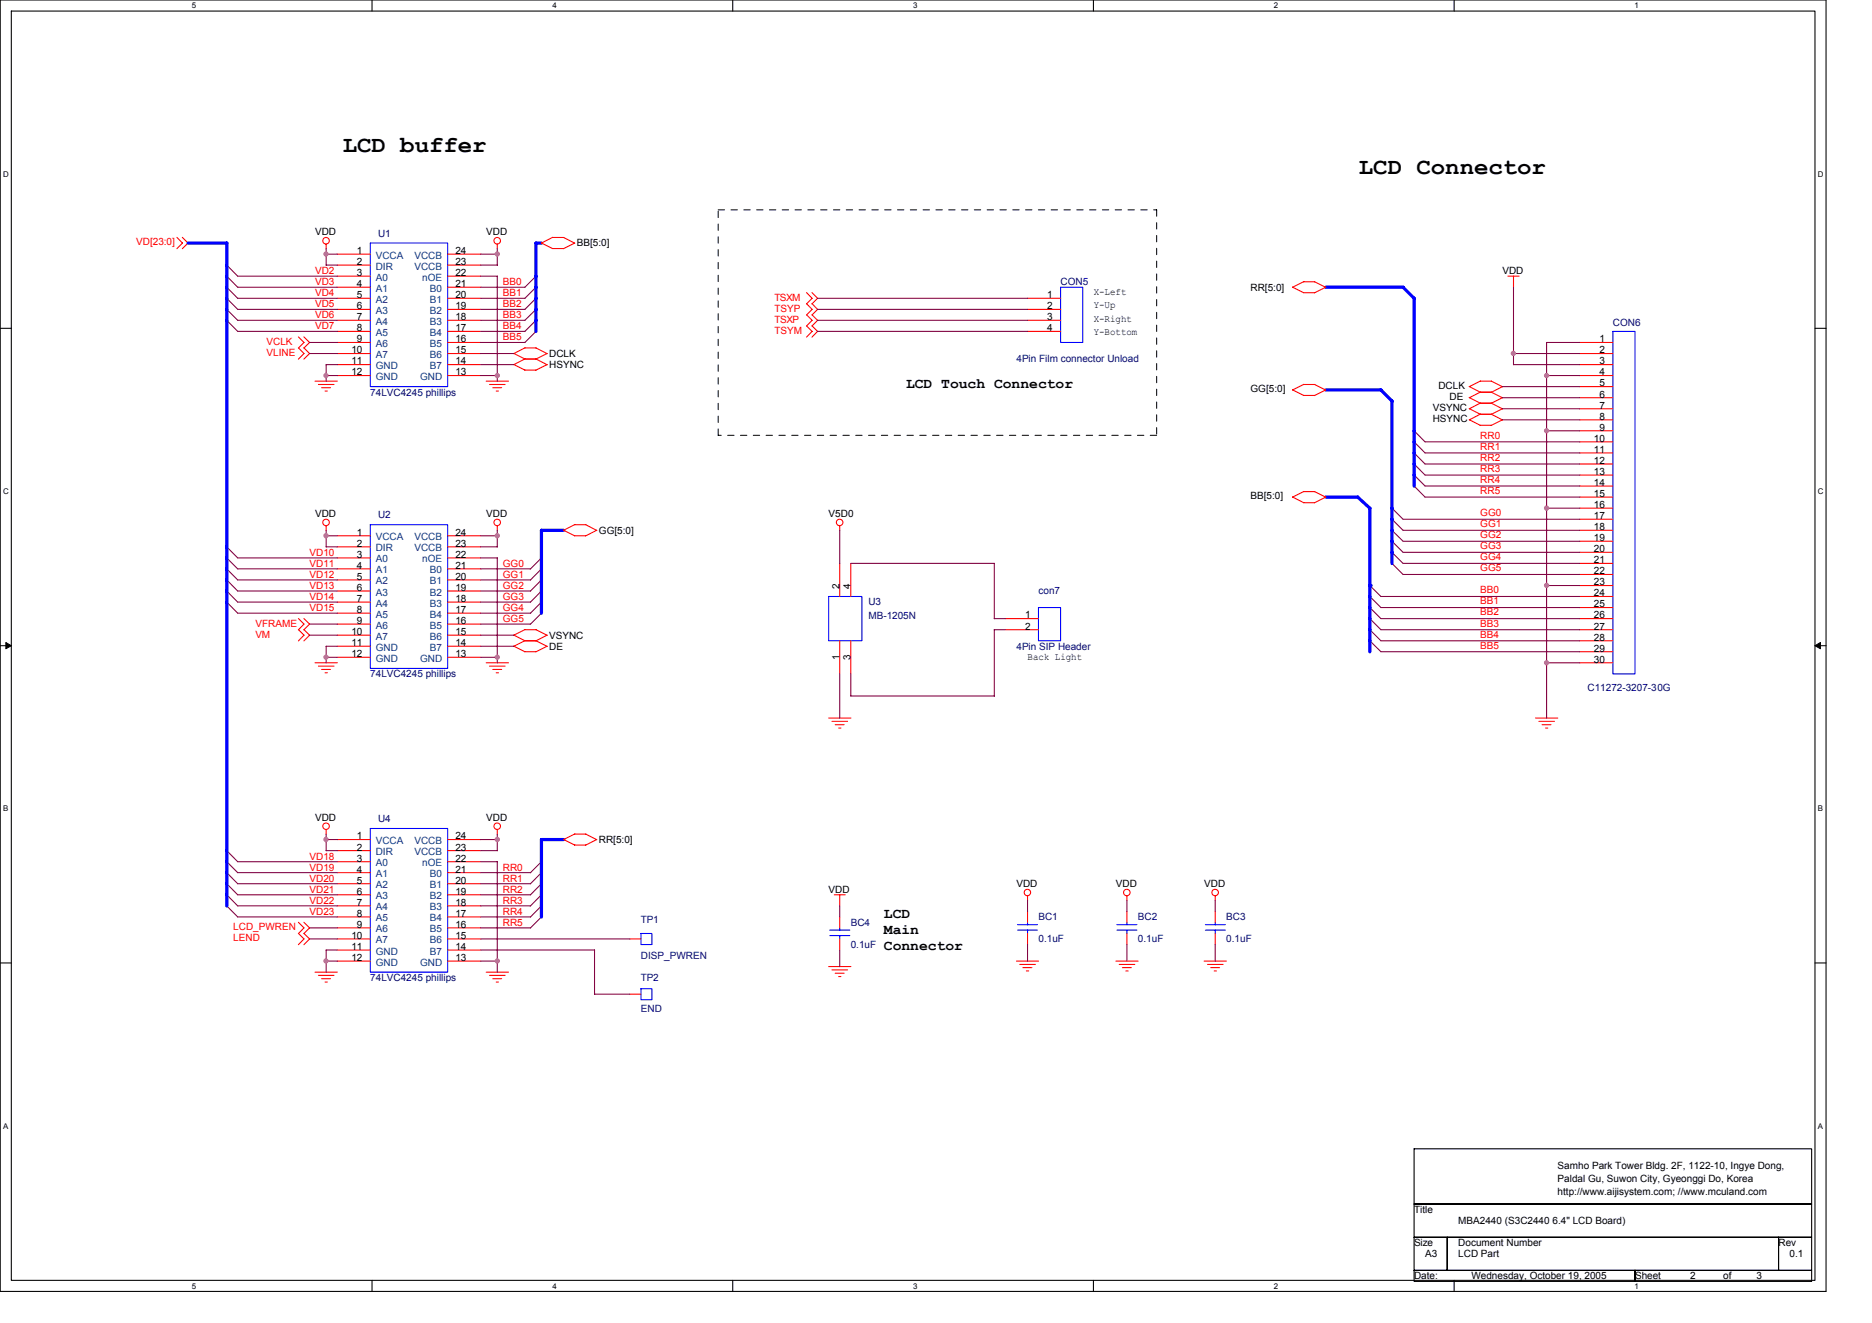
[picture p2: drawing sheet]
<svg xmlns="http://www.w3.org/2000/svg" width="297mm" height="210mm" viewBox="0 0 297 210" stroke-linecap="round" stroke-linejoin="round" font-family="sans-serif">
<path d="M0 0h289.7v204.9h-289.7zM1.8 1.8h286.2v201.3h-286.2z" fill="none" stroke="#000" stroke-width=".17"/>
<g fill="#fff">
<path d="M30.4 .2h.7v1.4h-.7z"/>
<path d="M30.4 203.3h.7v1.4h-.7z"/>
</g>
<path d="M59 0v1.8M59 203.1v1.8" fill="none" stroke="#000" stroke-width=".17"/>
<g fill="#fff">
<path d="M87.6 .2h.7v1.4h-.7z"/>
<path d="M87.6 203.3h.7v1.4h-.7z"/>
</g>
<path d="M116.3 0v1.8M116.3 203.1v1.8" fill="none" stroke="#000" stroke-width=".17"/>
<g fill="#fff">
<path d="M144.9 .2h.7v1.4h-.7z"/>
<path d="M144.9 203.3h.7v1.4h-.7z"/>
</g>
<path d="M173.5 0v1.8M173.5 203.1v1.8" fill="none" stroke="#000" stroke-width=".17"/>
<g fill="#fff">
<path d="M202.1 .2h.7v1.4h-.7z"/>
<path d="M202.1 203.3h.7v1.4h-.7z"/>
</g>
<path d="M230.7 0v1.8M230.7 203.1v1.8" fill="none" stroke="#000" stroke-width=".17"/>
<g fill="#fff">
<path d="M259.4 .2h.6v1.4h-.6z"/>
<path d="M259.4 203.3h.6v1.4h-.6z"/>
<path d="M.5 26.9h.9v1.4h-.9z"/>
<path d="M288.4 26.9h.9v1.4h-.9z"/>
<path d="M.5 77.3h.9v1.4h-.9z"/>
<path d="M288.4 77.3h.9v1.4h-.9z"/>
</g>
<path d="M0 52.1h1.8M288 52.1h1.7" fill="none" stroke="#000" stroke-width=".17"/>
<g fill="#fff">
<path d="M.5 127.6h.8v1.4h-.8z"/>
<path d="M288.4 127.6h.9v1.4h-.9z"/>
</g>
<path d="M0 102.4h1.8M288 102.4h1.7" fill="none" stroke="#000" stroke-width=".17"/>
<path d="M.9 101.9l.9 .5-.9 .5zM288 102.4l.9-.5v1z" fill="#000" stroke="#000" stroke-width=".16"/>
<g fill="#fff">
<path d="M.5 177.9h.8v1.4h-.8z"/>
<path d="M288.4 177.9h.9v1.4h-.9z"/>
</g>
<path d="M0 152.8h1.8M288 152.8h1.7M224.4 182.3h63.1v8.7h-63.1zM224.4 191h63.1v5.3h-63.1zM224.4 196.3h5.2v5.2h-5.2zM229.6 196.3h52.6v5.2h-52.6zM282.2 196.3h5.3v5.2h-5.3zM224.4 201.5h35v1.8h-35zM259.4 201.5h28.1v1.8h-28.1z" fill="none" stroke="#000" stroke-width=".17"/>
<path d="M114 33.3h69.5M183.5 33.3v35.8M114 69.1v-35.8M183.5 69.1h-69.5" fill="none" stroke="#000" stroke-width=".16" stroke-dasharray="1 1 1 1 1 1 1 1"/>
<g fill="none" stroke="#f00" stroke-width=".17">
<path d="M28.1 37.7l.9 .9-.9 .9M28.9 37.7l.9 .9-.9 .9M51.7 38.7v.8M78.9 38.7v.8M85.9 38.5l1.7 .9h1.8M87.7 37.7h1.7M87.7 37.7l-1.8 .9M89.4 37.7l1.8 .9M91.2 38.6l-1.8 .9M47.3 55.2l.9 .9-.9 .9M47.3 53.4l.9 .9-.9 .9M48.2 55.2l.9 .9-.9 .9"/>
<path d="M48.2 53.4l.9 .9-.9 .9M53.5 43.8h5.3M53.5 54.3h5.3M53.5 56.1h5.3M53.5 57.8h5.3M53.5 59.6h5.3M53.5 40.3h5.3M53.5 42.1h5.3M53.5 45.6h5.3M53.5 47.3h5.3M53.5 49.1h5.3M53.5 50.8h5.3"/>
<path d="M53.5 52.6h5.3M71 43.8h5.3M71 54.3h5.3M71 56.1h5.3M71 57.8h5.3M71 59.6h5.3M71 40.3h5.3M71 42.1h5.3M71 45.6h5.3M71 47.3h5.3M71 49.1h5.3M71 50.8h5.3"/>
<path d="M71 52.6h5.3M81.5 56.1l1.8 .9M83.3 57h1.8l1.7 .9M83.3 58.7h1.7M83.3 55.2h1.8l1.7 .9M83.3 56.9l-1.8 .9 1.8 .9M83.3 55.2l-1.8 .9M86.8 57.8l-1.8 .9M86.8 56.1l-1.8 .9M128 46.4l.9 .9-.9 .9M128 48.2l.9 .9-.9 .9M128 51.7l.9 .9-.9 .9"/>
<path d="M128 49.9l.9 .9-.9 .9M128.8 46.4l.9 .9-.9 .9M128.8 48.2l.9 .9-.9 .9M128.8 51.7l.9 .9-.9 .9M128.8 49.9l.9 .9-.9 .9M163 47.3h5.3M163 49.1h5.3M163 50.8h5.3M163 52.6h5.3M205.1 45.6l1.8 .8M206.9 44.7h1.7M206.9 44.7l-1.8 .9"/>
<path d="M208.6 44.7l1.8 .9-1.8 .9-1.8-.1M239.3 43.8h1.7M240.2 43.8v1.8M250.7 54.3h5.2M250.7 56.1h5.2M250.7 57.8h5.2M250.7 59.6h5.2M50 60.5h3.5M50.5 61h2.5M51 61.5h1.4M51.6 62h.3M77.1 60.5h3.6"/>
<path d="M77.7 61h2.5M78.2 61.5h1.4M78.7 62h.4M205.1 61.8l1.8 .9M206.9 61h1.7M206.9 61l-1.8 .9M208.6 61l1.8 .9-1.8 .9-1.8-.1M208.6 78l1.8 .9M208.6 78h-1.7l-1.8 .8 1.8 1M210.4 78.9l-1.8 .9h-1.8M233.1 64.8l1.8 .9h1.8M233.1 63.1l1.8 .9h1.8"/>
<path d="M234.9 60.5h1.8M234.9 63.9l-1.8 1M234.9 60.5l-1.8 .8 1.8 .9h1.8M234.9 65.7l-1.8 .9 1.8 .9h1.7M234.9 62.2l-1.8 .9M236.6 64l1.8 .9-1.8 .8 1.8 .9M236.6 60.5l1.8 .9M238.4 61.3l-1.8 1 1.8 .8-1.8 .9M238.4 66.6l-1.8 .9M250.7 61.3h5.2M250.7 63.1h5.2M250.7 64.9h5.2"/>
<path d="M250.7 66.6h5.2M250.7 68.3h5.2M250.7 70.1h5.2M250.7 71.9h5.2M250.7 73.6h5.2M250.7 75.4h5.2M250.7 77.1h5.2M250.7 78.9h5.2M47.3 98.1l.9 .9-.9 .9M47.3 99.9l.9 .9-.9 .9M48.2 98.1l.9 .9-.9 .9M48.2 99.9l.9 .9-.9 .9"/>
<path d="M51.7 83.4v.8M53.5 85h5.3M53.5 86.8h5.3M53.5 88.5h5.3M53.5 90.3h5.3M53.5 92h5.3M53.5 93.8h5.3M53.5 95.5h5.3M53.5 97.3h5.3M53.5 99h5.3M71 85h5.3M71 86.8h5.3"/>
<path d="M71 88.5h5.3M71 90.3h5.3M71 92h5.3M71 93.8h5.3M71 95.5h5.3M71 97.3h5.3M71 99h5.3M78.9 83.4v.8M83.3 99.9h1.8l1.7 .9M83.3 99.9l-1.8 .9 1.8 .9M89.4 84.1l1.8 .9M91.2 85h1.7"/>
<path d="M91.2 83.2h1.8l1.7 1M91.2 83.2l-1.8 .9M94.7 84.1l-1.8 .9M133.2 83.4v.8M133.2 89.4v5.2M135 89.4v5.2M159.5 98.1h5.3M159.5 99.9h5.3M250.7 80.6h5.2M250.7 82.4h5.2M250.7 84.1h5.2M250.7 85.9h5.2"/>
<path d="M250.7 87.6h5.2M250.7 89.4h5.2M250.7 91.1h5.2M250.7 92.9h5.2M250.7 94.6h5.2M250.7 96.4h5.2M250.7 98.1h5.2M250.7 99.9h5.2M50 105.2h3.5M50.5 105.7h2.5M51 106.2h1.4M51.6 106.7h.3"/>
<path d="M53.5 100.8h5.3M53.5 102.5h5.3M53.5 104.3h5.3M71 100.8h5.3M71 102.5h5.3M71 104.3h5.3M77.1 105.2h3.6M77.7 105.7h2.5M78.2 106.2h1.4M78.7 106.7h.4M81.5 102.5l1.8 .9M83.3 101.7h1.8l1.7 .9"/>
<path d="M83.3 103.4h1.7M83.3 101.6l-1.8 .9M86.8 100.8l-1.8 .9M86.8 102.5l-1.8 .9M131.5 113.9h3.5M132 114.4h2.5M132.5 115h1.4M133.1 115.5h.3M133.2 101.7v5.2M135 101.7v5.2M243.6 113.9h3.6M244.2 114.4h2.5"/>
<path d="M244.7 115h1.4M245.2 115.5h.4M250.7 105.2h5.2M250.7 101.7h5.2M250.7 103.4h5.2M51.7 131.6v.8M53.5 133.2h5.3M53.5 135h5.3M53.5 136.7h5.3M53.5 138.5h5.3M71 133.2h5.3M71 135h5.3"/>
<path d="M71 136.7h5.3M71 138.5h5.3M78.9 131.6v.8M89.4 133.2l1.8 .9M91.2 134.1h1.7M91.2 132.3h1.8l1.7 .9-1.8 .9M91.2 132.3l-1.8 .9M47.3 146.3l.9 .9-.9 .9M47.3 148.1l.9 .9-.9 .9M48.2 146.3l.9 .9-.9 .9M48.2 148.1l.9 .9-.9 .9M50 154.2h3.5"/>
<path d="M50.5 154.7h2.5M51 155.3h1.4M51.6 155.8h.3M53.5 142h5.3M53.5 152.5h5.3M53.5 149h5.3M53.5 140.2h5.3M53.5 143.7h5.3M53.5 145.5h5.3M53.5 147.2h5.3M53.5 150.7h5.3M71 142h5.3"/>
<path d="M71 152.5h5.3M71 149h5.3M71 140.2h5.3M71 143.7h5.3M71 145.5h5.3M71 147.2h5.3M71 150.7h5.3M77.1 154.2h3.6M77.7 154.7h2.5M78.2 155.3h1.4M78.7 155.8h.4M99.9 149h1.8"/>
<path d="M99.9 157.7h1.8M131.5 153.4h3.5M132 153.9h2.5M132.4 142h1.7M132.5 154.4h1.4M133.1 154.9h.3M133.2 142v1.7M133.2 145.5v1.7M133.2 149v1.7M161.3 152.5h3.5M161.8 153h2.5M162.3 153.5h1.4"/>
<path d="M162.9 154.1h.3M163 142.1v.8M163 144.6v1.7M163 148.1v1.8M177.1 152.5h3.5M177.6 153h2.5M178.1 153.5h1.4M178.6 154.1h.4M178.8 142.1v.8M178.8 144.6v1.7M178.8 148.1v1.8M191.1 152.5h3.5"/>
<path d="M191.6 153h2.5M192.1 153.5h1.4M192.7 154.1h.3M192.8 142.1v.8M192.8 144.6v1.7M192.8 148.1v1.8"/>
<circle cx="51.7" cy="38.2" r=".52"/>
<circle cx="78.9" cy="38.2" r=".52"/>
<circle cx="51.7" cy="82.9" r=".52"/>
<circle cx="78.9" cy="82.9" r=".52"/>
<circle cx="133.2" cy="82.9" r=".52"/>
<circle cx="51.7" cy="131.1" r=".52"/>
<circle cx="78.9" cy="131.1" r=".52"/>
<circle cx="163" cy="141.6" r=".51"/>
<circle cx="178.8" cy="141.6" r=".52"/>
<circle cx="192.8" cy="141.6" r=".52"/>
</g>
<g fill="none" stroke="#00f" stroke-width=".17">
<path d="M58.8 38.6h12.2v22.7h-12.2zM168.3 45.6h3.5v8.7h-3.5zM255.9 52.6h3.5v54.3h-3.5zM58.8 83.2h12.2v22.8h-12.2zM131.5 94.6h5.3v7.1h-5.3zM164.8 96.4h3.5v5.3h-3.5zM58.8 131.4h12.2v22.8h-12.2zM101.7 148.1h1.7v1.8h-1.7zM101.7 156.9h1.7v1.7h-1.7zM131.7 148.4h3.1M131.7 147.6h3.1M133.2 147.2v.4"/>
<path d="M133.2 148.4v.6M161.5 147.6h3.1M161.5 146.7h3.1M163 146.3v.4M163 147.6v.5M177.2 147.6h3.2M177.2 146.7h3.2M178.8 146.3v.4M178.8 147.6v.5M191.3 147.6h3.1M191.3 146.7h3.1M192.8 146.3v.4"/>
<path d="M192.8 147.6v.5"/>
</g>
<g fill="none" stroke="#800040" stroke-width=".17">
<path d="M51.7 39.4v2.7M78.9 39.4v2.7M36 47.3l1.7 1.8h15.8M36 49.1l1.7 1.7h15.8M36 42l1.7 1.8h15.8M36 50.8l1.7 1.8h15.8M36 43.8l1.7 1.8h15.8M36 45.6l1.7 1.7h15.8M49.1 54.3h4.4M49.1 56.1h4.4M51.7 42.1h1.8M51.7 59.6h1.8"/>
<path d="M51.7 40.3h1.8M53.5 57.8h-1.8v2.7M76.3 47.3h7M76.3 54.3h7M76.3 57.8h5.3M76.3 49.1h7M76.3 56.1h5.3M76.3 42.1h2.6M76.3 43.8h2.6M76.3 50.8h7M76.3 45.6h7M76.3 52.6h7"/>
<path d="M76.3 59.6h2.6M76.3 40.3h2.6M78.9 43.8v16.7M85 52.6l-1.7 1.8M85 47.3l-1.7 1.8M85 50.8l-1.7 1.8M85 45.6l-1.7 1.7M85 43.8l-1.7 1.8M85 49.1l-1.7 1.7M129.7 47.3h33.4M129.7 49.1h33.4M129.7 50.8h33.4"/>
<path d="M129.7 52.6h33.4M240.2 57.8h10.5M240.2 56.1h10.5M240.2 45.6v12.3M245.4 59.6h5.3M250.7 54.3h-5.3v59.6M224.4 73.6l1.7 1.8h24.6M224.4 68.3l1.7 1.8h24.6M224.4 70.1l1.7 1.8h24.6M224.4 71.8l1.7 1.8h24.6M224.4 77.1l1.7 1.8h24.6M224.4 75.4l1.7 1.7h24.6"/>
<path d="M238.4 61.3h12.3M238.4 63.1h12.3M238.4 64.9h12.3M238.4 66.6h12.3M245.4 68.3h5.3M36 86.7l1.7 1.8h15.8M36 88.5l1.7 1.8h15.8M36 90.2l1.7 1.8h15.8M36 92l1.7 1.8h15.8M36 93.7l1.7 1.8h15.8M36 95.5l1.7 1.8h15.8M49.1 99h4.4"/>
<path d="M51.7 85h1.8M51.7 86.8h1.8M51.7 84.1v2.7M76.3 88.5h2.6M76.3 90.3h7.9M76.3 85h2.6M76.3 92h7.9M76.3 93.8h7.9M76.3 86.8h2.6M76.3 95.5h7.9M76.3 97.3h7.9M76.3 99h7.9"/>
<path d="M78.9 84.1v2.7M78.9 88.5v16.7M85.9 88.5l-1.7 1.8M85.9 95.5l-1.7 1.8M85.9 90.3l-1.7 1.7M85.9 93.8l-1.7 1.7M85.9 97.3l-1.7 1.7M85.9 92l-1.7 1.8M133.2 84.1v5.3M135 89.4h22.8M157.8 98.1h1.7M157.8 89.4v8.8"/>
<path d="M159.5 99.9h-1.7v10.5M217.3 98.1l1.8 1.8h31.6M217.3 99.9l1.8 1.8h31.6M217.3 94.6l1.8 1.8h31.6M217.3 96.4l1.8 1.7h31.6M217.3 92.9l1.8 1.7h31.6M220.8 85.9l1.8 1.7h28.1M220.8 89.4l1.8 1.7h28.1M220.8 84.1l1.8 1.8h28.1M220.8 82.4l1.8 1.7h28.1M220.8 80.6l1.8 1.8h28.1M220.8 87.6l1.8 1.8h28.1"/>
<path d="M245.4 80.6h5.3M245.4 92.9h5.3M49.1 100.8h4.4M51.7 104.3h1.8M53.5 102.5h-1.8v2.7M76.3 100.8h5.3M76.3 102.5h5.3M76.3 104.3h2.6M133.2 106.9v7M135 106.9v3.5h22.8M217.3 101.6l1.8 1.8h31.6M245.4 105.2h5.3"/>
<path d="M36 134.9l1.7 1.8h15.8M36 136.7l1.7 1.8h15.8M36 138.4l1.7 1.8h15.8M51.7 135h1.8M51.7 133.2h1.8M51.7 132.3v2.7M76.3 135h2.6M76.3 136.7h2.6M76.3 133.2h2.6M76.3 138.5h7.9M78.9 132.3v2.7M78.9 136.7v17.6"/>
<path d="M85.9 138.5l-1.7 1.7M85.9 136.7l-1.7 1.8M36 140.2l1.7 1.8h15.8M36 141.9l1.7 1.8h15.8M36 143.7l1.7 1.8h15.8M49.1 147.2h4.4M49.1 149h4.4M51.7 152.5h1.8M53.5 150.7h-1.8v3.6M76.3 147.2h7.9M76.3 149h23.7M76.3 142h7.9"/>
<path d="M76.3 143.7h7.9M76.3 145.5h7.9M76.3 140.2h7.9M76.3 150.7h18.1M76.3 152.5h2.6M85.9 143.7l-1.7 1.8M85.9 140.2l-1.7 1.8M85.9 142l-1.7 1.7M85.9 145.5l-1.7 1.7M94.3 150.7v7.1M94.3 157.7h5.7M133.2 143.7v1.8"/>
<path d="M133.2 150.7v2.7M163 142.8v1.8M163 149.9v2.6M178.8 142.8v1.8M178.8 149.9v2.6M192.8 142.8v1.8M192.8 149.9v2.6"/>
</g>
<path d="M29.8 38.6h6.2M36 38.6v105.1M85.9 38.6h-.9v14M210.4 45.6h12.2M222.6 45.6l1.8 1.7M224.4 47.3v29.8M210.4 61.9h8.7l1.8 1.7v25.8M210.4 78.9h5l2 1.7M89.4 84.1h-3.5v13.2M217.4 80.6v22.8M217.4 92.9h.2M89.4 133.2h-3.5v12.3" fill="none" stroke="#00f" stroke-width=".51"/>
<g fill="#f0f" stroke="#f0f" stroke-width=".17">
<circle cx="51.7" cy="85" r=".34"/>
<circle cx="78.9" cy="40.3" r=".34"/>
<circle cx="51.7" cy="40.3" r=".34"/>
<circle cx="78.9" cy="85" r=".34"/>
<circle cx="78.9" cy="59.6" r=".34"/>
<circle cx="51.7" cy="133.2" r=".34"/>
<circle cx="78.9" cy="133.2" r=".34"/>
<circle cx="51.7" cy="59.6" r=".34"/>
<circle cx="78.9" cy="152.5" r=".34"/>
<circle cx="78.9" cy="104.3" r=".34"/>
<circle cx="51.7" cy="152.5" r=".34"/>
<circle cx="51.7" cy="104.3" r=".34"/>
<circle cx="240.1" cy="56.1" r=".34"/>
<circle cx="245.4" cy="59.6" r=".34"/>
<circle cx="245.4" cy="68.3" r=".34"/>
<circle cx="245.4" cy="80.6" r=".34"/>
<circle cx="245.4" cy="92.9" r=".34"/>
<circle cx="245.4" cy="105.2" r=".34"/>
</g>
<g font-size="3.7">
<text x="54.4" y="24.1">LCD buffer</text>
<text x="215.6" y="27.6">LCD Connector</text>
</g>
<g font-size="2.3">
<text x="143.8" y="61.5">LCD Touch Connector</text>
<text x="140.2" y="145.6">LCD</text>
<text x="140.2" y="148.2">Main</text>
<text x="140.2" y="150.7">Connector</text>
</g>
<g font-size="1.6" fill="#f00">
<text x="21.6" y="38.9">VD[23:0]</text>
<text x="50" y="47">VD4</text>
<text x="50" y="43.5">VD2</text>
<text x="50" y="45.2">VD3</text>
<text x="79.8" y="47">BB1</text>
<text x="79.8" y="45.2">BB0</text>
<text x="122.9" y="47.7">TSXM</text>
<text x="50" y="48.7">VD5</text>
<text x="50" y="50.5">VD6</text>
<text x="50" y="52.2">VD7</text>
<text x="79.8" y="52.2">BB4</text>
<text x="79.8" y="50.5">BB3</text>
<text x="79.8" y="54">BB5</text>
<text x="79.8" y="48.7">BB2</text>
<text x="122.9" y="49.4">TSYP</text>
<text x="122.9" y="53">TSYM</text>
<text x="122.9" y="51.2">TSXP</text>
<text x="42.3" y="56.5">VLINE</text>
<text x="42.3" y="54.7">VCLK</text>
<text x="234.9" y="71.4">RR1</text>
<text x="234.9" y="69.6">RR0</text>
<text x="234.9" y="74.9">RR3</text>
<text x="234.9" y="76.6">RR4</text>
<text x="234.9" y="73.1">RR2</text>
<text x="234.9" y="83.6">GG1</text>
<text x="234.9" y="81.9">GG0</text>
<text x="234.9" y="78.4">RR5</text>
<text x="49.1" y="88.2">VD10</text>
<text x="49.1" y="89.9">VD11</text>
<text x="79.8" y="89.9">GG0</text>
<text x="234.9" y="85.4">GG2</text>
<text x="234.9" y="88.9">GG4</text>
<text x="234.9" y="87.1">GG3</text>
<text x="49.1" y="91.7">VD12</text>
<text x="49.1" y="93.4">VD13</text>
<text x="49.1" y="95.2">VD14</text>
<text x="79.8" y="95.2">GG3</text>
<text x="79.8" y="93.4">GG2</text>
<text x="79.8" y="91.7">GG1</text>
<text x="234.9" y="95.9">BB1</text>
<text x="234.9" y="94.1">BB0</text>
<text x="234.9" y="90.6">GG5</text>
<text x="40.5" y="99.4">VFRAME</text>
<text x="40.5" y="101.2">VM</text>
<text x="49.1" y="96.9">VD15</text>
<text x="79.8" y="96.9">GG4</text>
<text x="79.8" y="98.7">GG5</text>
<text x="234.9" y="99.4">BB3</text>
<text x="234.9" y="97.6">BB2</text>
<text x="234.9" y="101.2">BB4</text>
<text x="234.9" y="102.9">BB5</text>
<text x="49.1" y="136.4">VD18</text>
<text x="49.1" y="141.6">VD21</text>
<text x="49.1" y="143.4">VD22</text>
<text x="49.1" y="138.1">VD19</text>
<text x="49.1" y="139.9">VD20</text>
<text x="79.8" y="138.1">RR0</text>
<text x="79.8" y="139.9">RR1</text>
<text x="79.8" y="143.4">RR3</text>
<text x="79.8" y="141.6">RR2</text>
<text x="37" y="147.6">LCD_PWREN</text>
<text x="37" y="149.4">LEND</text>
<text x="49.1" y="145.1">VD23</text>
<text x="79.8" y="145.1">RR4</text>
<text x="79.8" y="146.9">RR5</text>
</g>
<g font-size="1.6">
<text x="50" y="37.4">VDD</text>
<text x="56.6" y="40.3">1</text>
<text x="72.3" y="40.3">24</text>
<text x="77.1" y="37.4">VDD</text>
<text x="91.5" y="39.1">BB[5:0]</text>
<text x="56.6" y="42">2</text>
<text x="56.6" y="43.8">3</text>
<text x="56.6" y="45.6">4</text>
<text x="56.6" y="47.3">5</text>
<text x="72.3" y="42">23</text>
<text x="72.3" y="43.8">22</text>
<text x="72.3" y="45.6">21</text>
<text x="72.3" y="47.3">20</text>
<text x="166.2" y="47.3">1</text>
<text x="173.5" y="46.8">X-Left</text>
<text x="198.4" y="46.1">RR[5:0]</text>
<text x="238.4" y="43.5">VDD</text>
<text x="56.6" y="49.1">6</text>
<text x="56.6" y="50.8">7</text>
<text x="56.6" y="52.6">8</text>
<text x="72.3" y="49.1">19</text>
<text x="72.3" y="50.8">18</text>
<text x="72.3" y="52.6">17</text>
<text x="166.2" y="49.1">2</text>
<text x="166.2" y="50.8">3</text>
<text x="166.2" y="52.6">4</text>
<text x="173.5" y="48.9">Y-Up</text>
<text x="173.5" y="51.1">X-Right</text>
<text x="173.5" y="53.2">Y-Bottom</text>
<text x="55.7" y="56.1">10</text>
<text x="55.7" y="57.8">11</text>
<text x="55.7" y="59.6">12</text>
<text x="56.6" y="54.3">9</text>
<text x="72.3" y="54.3">16</text>
<text x="72.3" y="56.1">15</text>
<text x="72.3" y="57.8">14</text>
<text x="72.3" y="59.6">13</text>
<text x="87.1" y="58.4">HSYNC</text>
<text x="87.1" y="56.6">DCLK</text>
<text x="253.8" y="54.3">1</text>
<text x="253.8" y="56.1">2</text>
<text x="253.8" y="57.8">3</text>
<text x="253.8" y="59.6">4</text>
<text x="198.4" y="62.2">GG[5:0]</text>
<text x="227.3" y="65.2">VSYNC</text>
<text x="228.2" y="61.7">DCLK</text>
<text x="230" y="63.5">DE</text>
<text x="253.8" y="61.3">5</text>
<text x="253.8" y="63.1">6</text>
<text x="253.8" y="64.8">7</text>
<text x="227.3" y="67">HSYNC</text>
<text x="252.9" y="70.1">10</text>
<text x="252.9" y="71.8">11</text>
<text x="253.8" y="66.6">8</text>
<text x="253.8" y="68.3">9</text>
<text x="252.9" y="73.6">12</text>
<text x="252.9" y="75.4">13</text>
<text x="252.9" y="77.1">14</text>
<text x="50" y="82">VDD</text>
<text x="77.1" y="82">VDD</text>
<text x="131.5" y="82">V5D0</text>
<text x="198.4" y="79.2">BB[5:0]</text>
<text x="252.9" y="78.8">15</text>
<text x="252.9" y="80.6">16</text>
<text x="252.9" y="82.4">17</text>
<text x="56.6" y="85">1</text>
<text x="56.6" y="86.7">2</text>
<text x="56.6" y="88.5">3</text>
<text x="72.3" y="85">24</text>
<text x="72.3" y="86.7">23</text>
<text x="72.3" y="88.5">22</text>
<text x="95" y="84.7">GG[5:0]</text>
<text x="252.9" y="84.1">18</text>
<text x="252.9" y="85.9">19</text>
<text x="252.9" y="87.6">20</text>
<text x="252.9" y="89.4">21</text>
<text x="56.6" y="90.2">4</text>
<text x="56.6" y="92">5</text>
<text x="56.6" y="93.7">6</text>
<text x="56.6" y="95.5">7</text>
<text x="72.3" y="90.2">21</text>
<text x="72.3" y="92">20</text>
<text x="72.3" y="93.7">19</text>
<text x="72.3" y="95.5">18</text>
<text x="133.2" y="93.4" transform="rotate(-90 133.2 93.4)">2</text>
<text x="135" y="93.4" transform="rotate(-90 135 93.4)">4</text>
<text x="252.9" y="91.1">22</text>
<text x="252.9" y="92.9">23</text>
<text x="252.9" y="94.6">24</text>
<text x="55.7" y="100.8">10</text>
<text x="56.6" y="97.3">8</text>
<text x="56.6" y="99">9</text>
<text x="72.3" y="97.3">17</text>
<text x="72.3" y="99">16</text>
<text x="72.3" y="100.8">15</text>
<text x="87.1" y="101.3">VSYNC</text>
<text x="162.7" y="98.1">1</text>
<text x="162.7" y="99.9">2</text>
<text x="252.9" y="96.4">25</text>
<text x="252.9" y="98.1">26</text>
<text x="252.9" y="99.9">27</text>
<text x="252.9" y="101.6">28</text>
<text x="55.7" y="102.5">11</text>
<text x="55.7" y="104.3">12</text>
<text x="72.3" y="102.5">14</text>
<text x="72.3" y="104.3">13</text>
<text x="87.1" y="103.1">DE</text>
<text x="133.2" y="104.8" transform="rotate(-90 133.2 104.8)">1</text>
<text x="135" y="104.8" transform="rotate(-90 135 104.8)">3</text>
<text x="163" y="104.6">Back Light</text>
<text x="252.9" y="103.4">29</text>
<text x="252.9" y="105.1">30</text>
<text x="50" y="130.2">VDD</text>
<text x="77.1" y="130.2">VDD</text>
<text x="56.6" y="133.2">1</text>
<text x="56.6" y="134.9">2</text>
<text x="56.6" y="136.7">3</text>
<text x="72.3" y="133.2">24</text>
<text x="72.3" y="134.9">23</text>
<text x="72.3" y="136.7">22</text>
<text x="95" y="133.8">RR[5:0]</text>
<text x="56.6" y="138.4">4</text>
<text x="56.6" y="140.2">5</text>
<text x="56.6" y="141.9">6</text>
<text x="56.6" y="143.7">7</text>
<text x="72.3" y="138.4">21</text>
<text x="72.3" y="140.2">20</text>
<text x="72.3" y="141.9">19</text>
<text x="72.3" y="143.7">18</text>
<text x="131.5" y="141.6">VDD</text>
<text x="161.3" y="140.8">VDD</text>
<text x="177.1" y="140.8">VDD</text>
<text x="191.1" y="140.8">VDD</text>
<text x="55.7" y="148.9">10</text>
<text x="56.6" y="145.5">8</text>
<text x="56.6" y="147.2">9</text>
<text x="72.3" y="145.5">17</text>
<text x="72.3" y="147.2">16</text>
<text x="72.3" y="148.9">15</text>
<text x="55.7" y="150.7">11</text>
<text x="55.7" y="152.5">12</text>
<text x="72.3" y="150.7">14</text>
<text x="72.3" y="152.5">13</text>
<text x="247.2" y="185.4">Samho Park Tower Bldg. 2F, 1122-10, Ingye Dong,</text>
<text x="247.2" y="187.5">Paldal Gu, Suwon City, Gyeonggi Do, Korea</text>
<text x="247.2" y="189.6">http://www.aijisystem.com; //www.mculand.com</text>
<text x="224.4" y="192.4">Title</text>
<text x="224.4" y="197.7">Size</text>
<text x="231.4" y="197.7">Document Number</text>
<text x="231.4" y="194.2">MBA2440 (S3C2440 6.4&quot; LCD Board)</text>
<text x="282.2" y="197.7">Rev</text>
<text x="224.4" y="203">Date:</text>
<text x="226.1" y="199.5">A3</text>
<text x="231.4" y="199.5">LCD Part</text>
<text x="233.5" y="203">Wednesday, October 19, 2005</text>
<text x="259.4" y="203">Sheet</text>
<text x="268.2" y="203">2</text>
<text x="273.4" y="203">of</text>
<text x="278.7" y="203">3</text>
<text x="284" y="199.5">0.1</text>
</g>
<g font-size="1.6" fill="#004080">
<text x="59.6" y="41">VCCA</text>
<text x="65.8" y="41">VCCB</text>
<text x="59.6" y="42.8">DIR</text>
<text x="59.6" y="44.5">A0</text>
<text x="59.6" y="46.3">A1</text>
<text x="65.8" y="42.8">VCCB</text>
<text x="67" y="44.5">nOE</text>
<text x="68.2" y="46.3">B0</text>
<text x="59.6" y="48">A2</text>
<text x="59.6" y="49.8">A3</text>
<text x="59.6" y="51.5">A4</text>
<text x="59.6" y="53.3">A5</text>
<text x="68.2" y="48">B1</text>
<text x="68.2" y="49.8">B2</text>
<text x="68.2" y="51.5">B3</text>
<text x="68.2" y="53.3">B4</text>
<text x="59.6" y="55.1">A6</text>
<text x="59.6" y="56.8">A7</text>
<text x="59.6" y="58.6">GND</text>
<text x="68.2" y="55.1">B5</text>
<text x="68.2" y="56.8">B6</text>
<text x="68.2" y="58.6">B7</text>
<text x="59.6" y="60.3">GND</text>
<text x="66.7" y="60.3">GND</text>
<text x="59.6" y="85.7">VCCA</text>
<text x="59.6" y="87.5">DIR</text>
<text x="59.6" y="89.2">A0</text>
<text x="65.8" y="85.7">VCCB</text>
<text x="65.8" y="87.5">VCCB</text>
<text x="67" y="89.2">nOE</text>
<text x="59.6" y="91">A1</text>
<text x="59.6" y="92.7">A2</text>
<text x="59.6" y="94.5">A3</text>
<text x="68.2" y="91">B0</text>
<text x="68.2" y="92.7">B1</text>
<text x="68.2" y="94.5">B2</text>
<text x="59.6" y="96.2">A4</text>
<text x="59.6" y="98">A5</text>
<text x="59.6" y="99.7">A6</text>
<text x="59.6" y="101.5">A7</text>
<text x="68.2" y="96.2">B3</text>
<text x="68.2" y="98">B4</text>
<text x="68.2" y="99.7">B5</text>
<text x="68.2" y="101.5">B6</text>
<text x="59.6" y="103.3">GND</text>
<text x="59.6" y="105">GND</text>
<text x="66.7" y="105">GND</text>
<text x="68.2" y="103.3">B7</text>
<text x="59.6" y="133.9">VCCA</text>
<text x="59.6" y="135.7">DIR</text>
<text x="59.6" y="137.4">A0</text>
<text x="65.8" y="133.9">VCCB</text>
<text x="65.8" y="135.7">VCCB</text>
<text x="67" y="137.4">nOE</text>
<text x="59.6" y="139.2">A1</text>
<text x="59.6" y="140.9">A2</text>
<text x="59.6" y="142.7">A3</text>
<text x="68.2" y="139.2">B0</text>
<text x="68.2" y="140.9">B1</text>
<text x="68.2" y="142.7">B2</text>
<text x="59.6" y="144.4">A4</text>
<text x="59.6" y="146.2">A5</text>
<text x="59.6" y="147.9">A6</text>
<text x="59.6" y="149.7">A7</text>
<text x="68.2" y="144.4">B3</text>
<text x="68.2" y="146.2">B4</text>
<text x="68.2" y="147.9">B5</text>
<text x="68.2" y="149.7">B6</text>
<text x="59.6" y="151.4">GND</text>
<text x="59.6" y="153.2">GND</text>
<text x="66.7" y="153.2">GND</text>
<text x="68.2" y="151.4">B7</text>
</g>
<g font-size="1.6" fill="#000080">
<text x="60" y="37.5">U1</text>
<text x="168.3" y="45.2">CON5</text>
<text x="255.9" y="51.7">CON6</text>
<text x="161.3" y="57.5">4Pin Film connector Unload</text>
<text x="58.8" y="62.8">74LVC4245 phillips</text>
<text x="60" y="82.2">U2</text>
<text x="164.8" y="94.3">con7</text>
<text x="137.8" y="96.1">U3</text>
<text x="137.8" y="98.2">MB-1205N</text>
<text x="58.8" y="107.5">74LVC4245 phillips</text>
<text x="161.3" y="103.1">4Pin SIP Header</text>
<text x="251.9" y="109.6">C11272-3207-30G</text>
<text x="60" y="130.4">U4</text>
<text x="101.7" y="146.4">TP1</text>
<text x="135" y="146.9">BC4</text>
<text x="164.8" y="146">BC1</text>
<text x="164.8" y="149.5">0.1uF</text>
<text x="180.6" y="146">BC2</text>
<text x="180.6" y="149.5">0.1uF</text>
<text x="194.6" y="146">BC3</text>
<text x="194.6" y="149.5">0.1uF</text>
<text x="58.8" y="155.7">74LVC4245 phillips</text>
<text x="101.7" y="152.1">DISP_PWREN</text>
<text x="101.7" y="155.7">TP2</text>
<text x="135" y="150.4">0.1uF</text>
<text x="101.7" y="160.5">END</text>
</g>
<g font-size="1.3">
<text x="30.4" y="1.3">5</text>
<text x="87.6" y="1.3">4</text>
<text x="144.9" y="1.3">3</text>
<text x="202.1" y="1.3">2</text>
<text x="259.4" y="1.3">1</text>
<text x=".5" y="28">D</text>
<text x="288.4" y="28">D</text>
<text x=".5" y="78.4">C</text>
<text x="288.4" y="78.4">C</text>
<text x=".5" y="128.7">B</text>
<text x="288.4" y="128.7">B</text>
<text x=".5" y="179.1">A</text>
<text x="288.4" y="179.1">A</text>
<text x="30.4" y="204.4">5</text>
<text x="87.6" y="204.4">4</text>
<text x="144.9" y="204.4">3</text>
<text x="202.1" y="204.4">2</text>
<text x="259.4" y="204.4">1</text>
</g>
</svg>
